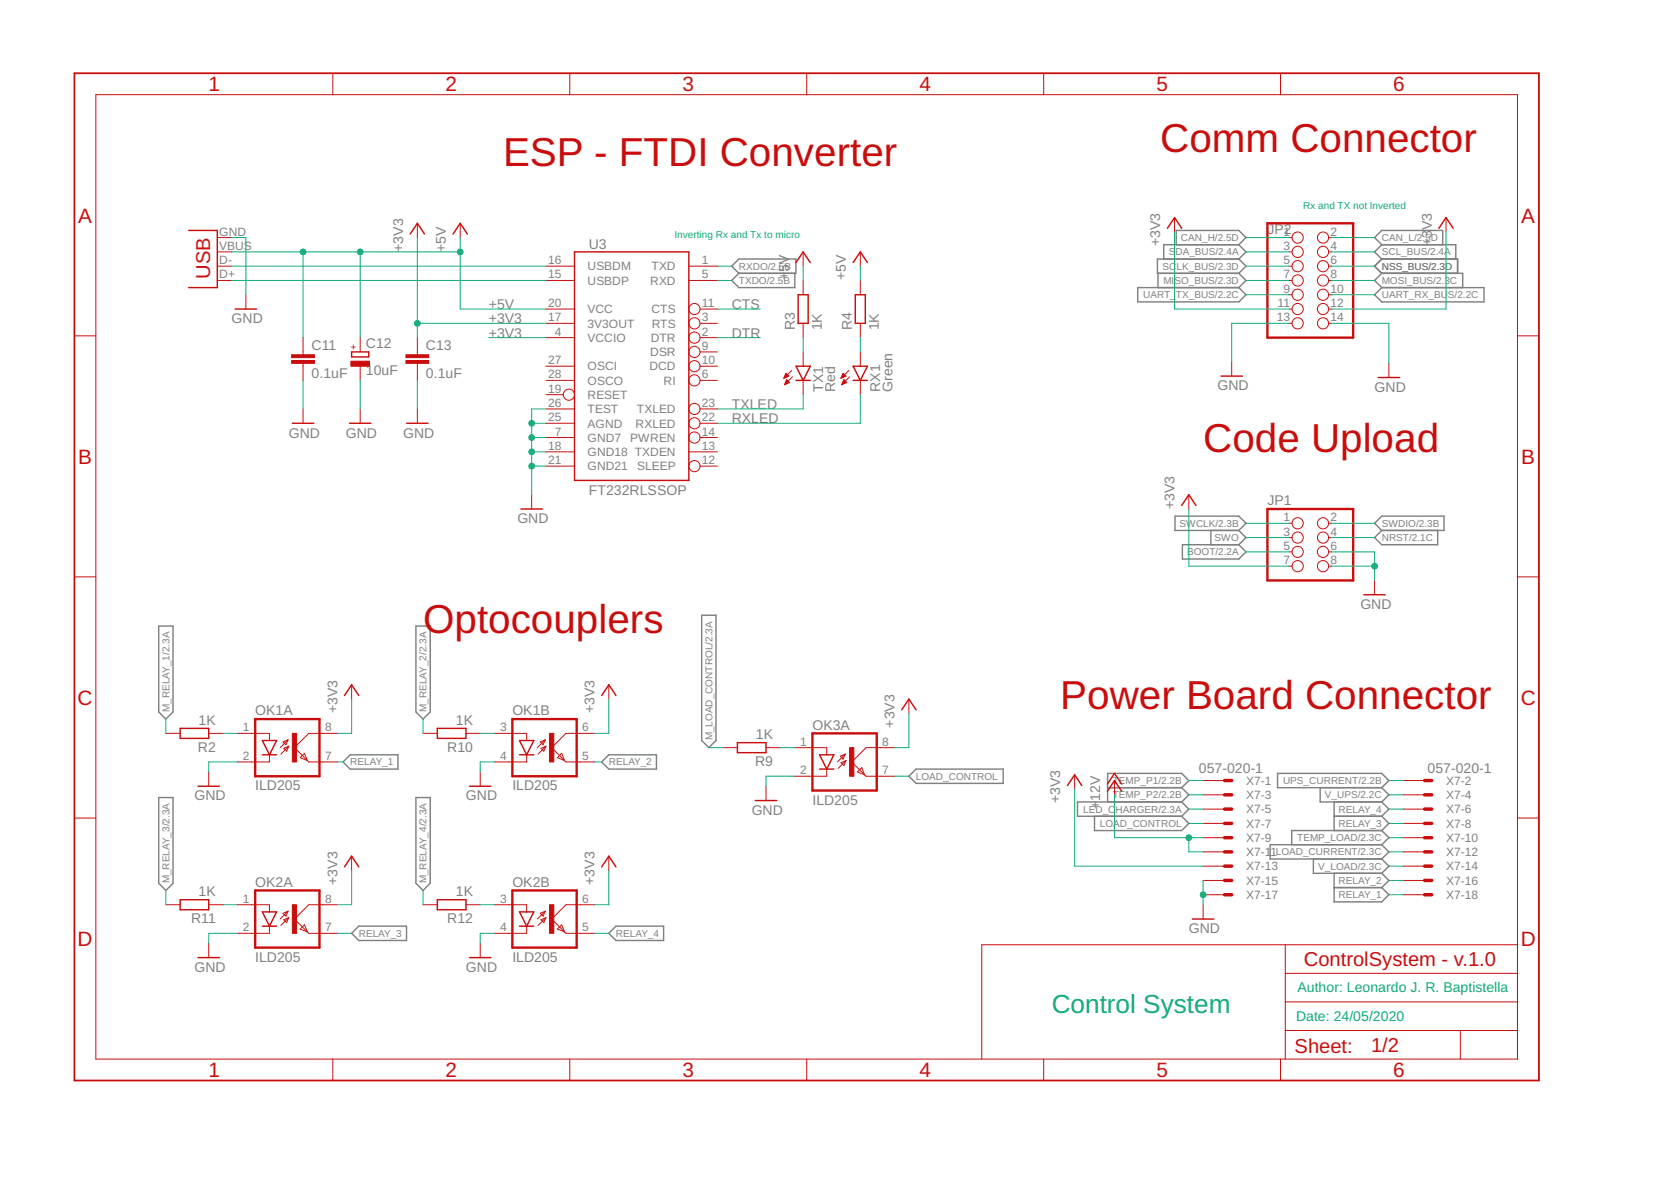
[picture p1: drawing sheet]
<svg xmlns="http://www.w3.org/2000/svg" width="297mm" height="210mm" viewBox="0 0 297 210" stroke-linecap="round" stroke-linejoin="round" font-family="sans-serif">
<g fill="none" stroke="#808080" stroke-width=".25">
<path d="M130.1 47.3l1.2-1.3h10.2v2.6h-10.2zM131.3 48.6l-1.2 1.2 1.2 1.3h10v-2.5M202.2 51.1h18l1.3 1.3-1.3 1.3h-18zM205.8 48.6v2.5M209.1 43.5v-2.5h11.1l1.3 1.2-1.3 1.3M220.2 46l1.3 1.3-1.3 1.3M220.2 46h-14.5v2.6h14.5M220.2 48.6l1.3 1.2-1.3 1.3M220.2 43.5l1.3 1.3-1.3 1.2M220.2 43.5h-13.3v2.5M245.6 48.6h14.4v2.5M245.6 46h13.5v2.6"/>
<path d="M245.6 51.1h18.2v2.6h-18.2l-1.3-1.3zM245.6 43.5h13.2v2.5M245.6 43.5l-1.3 1.3 1.3 1.2M245.6 48.6l-1.3 1.2 1.3 1.3M245.6 46l-1.3 1.3 1.3 1.3M245.6 43.5l-1.3-1.3 1.3-1.2h10.9v2.5M208.9 91.7h11.3l1.3 1.3-1.3 1.3h-11.3zM210.2 96.8h10l1.3 1.3-1.3 1.3h-10zM215.2 94.3v2.5M220.2 94.3l1.3 1.2-1.3 1.3M244.3 93l1.3-1.3h11.1v2.6h-11.1zM245.6 94.3l-1.3 1.2 1.3 1.3h10v-2.5"/>
<path d="M28.2 111.3h2.6v15.2l-1.3 1.3-1.3-1.3zM73.9 111.3h2.6v15.2l-1.3 1.3-1.3-1.3zM124.7 109.3h2.6v22.3l-1.3 1.3-1.3-1.3zM61 135.4l1.3-1.2h8.4v2.5h-8.4zM108.2 134.2h8.5v2.5h-8.5l-1.2-1.3zM162.8 136.7h15.5v2.5h-15.5l-1.2-1.2zM196.9 140h13.2M210.1 140l1.2-1.3-1.2-1.2h-13.2v5M210.1 140l1.2 1.3-1.2 1.2M227.1 137.5h18.5l1.3 1.2-1.3 1.3h-18.5zM234.7 140v2.5h10.9M245.6 140l1.3 1.3-1.3 1.2"/>
<path d="M28.2 141.8h2.6v15.2l-1.3 1.3-1.3-1.3zM73.9 141.8h2.6v15.2l-1.3 1.3-1.3-1.3zM194.6 145.1v2.5h15.5l1.2-1.3-1.2-1.2M210.1 142.5h-18.6v2.6h18.6M210.1 142.5l1.2 1.3-1.2 1.3M233.5 152.7v2.5h12.1M237.2 145.1h8.4M237.2 142.5v5.1M237.2 155.2v5.1h8.4l1.3-1.3-1.3-1.2M237.2 157.8h8.4M245.6 142.5l1.3 1.3-1.3 1.3M245.6 155.2l1.3 1.3-1.3 1.3"/>
<path d="M245.6 145.1l1.3 1.2-1.3 1.3M245.6 147.6h-16v2.5M245.6 150.1l1.3 1.3-1.3 1.3M245.6 150.1h-19.8v2.6h19.8M245.6 152.7l1.3 1.2-1.3 1.3M245.6 147.6l1.3 1.3-1.3 1.2M63.8 164.6h8.5v2.6h-8.5l-1.3-1.3zM108.2 165.9l1.3-1.3h8.5v2.6h-8.5z"/>
</g>
<g fill="none" stroke="#c90d0c" stroke-width=".61">
<path d="M217.7 138.7h1.2M253.2 138.7h1.3M217.7 141.3h1.2M217.7 143.8h1.2M217.7 146.3h1.2M217.7 148.9h1.2M217.7 151.4h1.2M217.7 153.9h1.2M217.7 156.5h1.2M217.7 159h1.2M253.2 141.3h1.3M253.2 143.8h1.3"/>
<path d="M253.2 146.3h1.3M253.2 148.9h1.3M253.2 151.4h1.3M253.2 153.9h1.3M253.2 156.5h1.3M253.2 159h1.3"/>
</g>
<g fill="none" stroke="#c90d0c" stroke-width=".18">
<path d="M17 16.8h252.7v171.4h-252.7zM59.2 13v3.8M101.3 13v3.8M143.4 13v3.8M185.5 13v3.8M227.6 13v3.8M74.2 39.7v2.5M81.8 39.7v2.5M208.8 38.7v2.5M257 38.7v2.5M13.2 59.7h3.8M38.6 49.8h2.6"/>
<path d="M38.6 47.3h2.6M38.6 44.8h2.6M38.6 42.2h2.6M43.7 52.4v2.5M97 49.8h5.1M97 47.3h5.1M97 57.5h5.1M97 54.9h5.1M122.4 49.8h5.1M122.4 47.3h5.1M124.4 57.5h3.1M124.4 54.9h3.1"/>
<path d="M142.8 44.8v2.5M142.8 49.8v2.6M142.8 57.5v2.5M152.9 44.8v2.5M152.9 49.8v2.6M152.9 57.5v2.5M229.1 49.8h.6M229.1 47.3h.6M229.1 44.8h.6M229.1 42.2h.6M229.1 57.5h.6M229.1 54.9h.6"/>
<path d="M229.1 52.4h.6M236.2 49.8h.5M236.2 47.3h.5M236.2 44.8h.5M236.2 42.2h.5M236.2 57.5h.5M236.2 54.9h.5M236.2 52.4h.5M269.7 59.7h3.9M53.9 60v3.1M53.9 64.6v3M53.9 72.7v2.5"/>
<path d="M64 60v2.5M64 65.1v2.5M64 72.7v2.5M74.2 60v3.1M74.2 64.6v3M74.2 72.7v2.5M97 70.1h3.1M97 65.1h5.1M97 67.6h5.1M97 77.8h5.1M97 60h5.1M97 75.2h5.1"/>
<path d="M97 72.7h5.1M124.4 65.1h3.1M124.4 67.6h3.1M124.4 62.5h3.1M124.4 77.8h3.1M124.4 60h3.1M124.4 75.2h3.1M124.4 72.7h3.1M139.4 67.2h.1M139.4 67.1h.4M139.5 66.9h.5M139.5 68.4h.1"/>
<path d="M139.5 66.8h.7M139.5 68.3h.2M139.6 66.7h.5M139.6 68.1h.4M139.6 66.6h.3M139.6 68h.7M139.7 66.4h.1M139.7 67.9h.6M139.7 66.4l.5 .4-.9 .4zM139.7 67.8h.4M139.8 67.6h.2M139.8 67.5h.1"/>
<path d="M139.8 67.5l.6 .5-.9 .4zM140.7 65.8l-1.4 1.4M140.9 67l-1.4 1.4M142.8 62.5v2.6M142.8 67.6v2.5M149.5 67.2h.1M149.6 67.1h.3M149.6 66.9h.6M149.6 68.4h.1M149.7 66.8h.6M149.7 68.3h.2M149.7 66.7h.5"/>
<path d="M149.7 68.1h.5M149.8 66.6h.3M149.8 68h.7M149.8 67.9h.6M149.8 66.4h.2M149.9 67.8h.4M149.9 66.4l.5 .4-.9 .4zM149.9 67.6h.3M150 67.5h.1M150 67.5l.5 .5-.9 .4zM150.9 65.8l-1.4 1.4M151 67l-1.4 1.4"/>
<path d="M152.9 62.5v2.6M152.9 67.6v2.5M218.9 64.3v2.5M246.9 64.6v2.5M94.5 87.9v2.6M97 80.3h5.1M97 82.8h5.1M122.4 80.3h5.1M124.4 82.8h3.1M211.3 87.9v2.6M229.1 93h.6M229.1 95.5h.6"/>
<path d="M229.1 98.1h.6M236.2 93h.5M236.2 95.5h.5M236.2 98.1h.5M13.2 102.5h3.8M229.1 100.6h.6M236.2 100.6h.5M244.3 103.2v2.5M269.7 102.5h3.9M29.5 130.3h2.5M37.1 130.3h2.5M37.1 137.2v2.5"/>
<path d="M42.2 130.3h5.7v1.3M47.9 134.2v1.2h-5.7M50.3 131.9l.9-.4-.4 .9zM50.4 133l.9-.4-.4 .9zM51.2 131.5l-1.4 1.4M51.3 132.6l-1.4 1.4M54.1 133.9l.5 1.3-1.2-.5zM60 130.3h-5.1l-2.6 2.6 2.6 2.5h5.1M62.5 121.7v2.5M75.2 130.3h2.5M82.8 130.3h2.6M85.4 137.2v2.5"/>
<path d="M87.9 130.3h5.7v1.3M93.6 134.2v1.2h-5.7M96 131.9l.9-.4-.4 .9zM96.2 133l.8-.4-.3 .9zM96.9 131.5l-1.4 1.4M97 132.6l-1.3 1.4M99.8 133.9l.6 1.3-1.3-.5zM105.7 130.3h-5.1l-2.5 2.6 2.5 2.5h5.1M108.2 121.7v2.5M128.5 132.9h2.6M136.2 132.9h2.5M136.2 139.7v2.6"/>
<path d="M141.2 132.9h5.8v1.3M147 136.7v1.3h-5.8M149.4 134.4l.9-.4-.4 .9zM149.5 135.6l.9-.4-.4 .9zM150.3 134l-1.4 1.4M150.4 135.2l-1.4 1.4M153.2 136.4l.5 1.3-1.3-.5zM159 132.9h-5.1l-2.5 2.5 2.5 2.6h5.1M161.6 124.2v2.6M191 137.7v2.6M198.1 138.7v2.6M213.9 138.7h3.8"/>
<path d="M249.4 138.7h3.8M13.2 145.4h3.8M62.5 152.2v2.5M108.2 152.2v2.5M213.9 141.3h3.8M213.9 143.8h3.8M213.9 146.3h3.8M213.9 148.9h3.8M213.9 151.4h3.8M213.9 153.9h3.8M213.9 156.5h3.8M213.9 159h3.8"/>
<path d="M249.4 141.3h3.8M249.4 143.8h3.8M249.4 146.3h3.8M249.4 148.9h3.8M249.4 151.4h3.8M249.4 153.9h3.8M249.4 156.5h3.8M249.4 159h3.8M269.7 145.4h3.9M29.5 160.8h2.5M37.1 160.8h2.5M37.1 167.7v2.5"/>
<path d="M42.2 160.8h5.7v1.3M47.9 164.6v1.3h-5.7M50.3 162.3l.9-.4-.4 .9zM50.4 163.5l.9-.4-.4 .9zM51.2 161.9l-1.4 1.4M51.3 163.1l-1.4 1.4M54.1 164.4l.5 1.2-1.2-.5zM60 160.8h-5.1l-2.6 2.5 2.6 2.6h5.1M75.2 160.8h2.5M82.8 160.8h2.6M85.4 167.7v2.5M87.9 160.8h5.7v1.3"/>
<path d="M93.6 164.6v1.3h-5.7M96 162.3l.9-.4-.4 .9zM96.2 163.5l.8-.4-.3 .9zM96.9 161.9l-1.4 1.4M97 163.1l-1.3 1.4M99.8 164.4l.6 1.2-1.3-.5zM105.7 160.8h-5.1l-2.5 2.5 2.5 2.6h5.1M213.9 160.8v2.5M228.5 167.9v20.3M228.5 178.1h41.2M228.5 173h41.2M269.7 167.9h-95.2v20.3"/>
<path d="M59.2 188.2v3.8M101.3 188.2v3.8M143.4 188.2v3.8M185.5 188.2v3.8M227.6 188.2v3.8M228.5 183.2h41.2M259.6 183.2v5"/>
<circle cx="123.4" cy="57.5" r=".99"/>
<circle cx="123.4" cy="54.9" r=".99"/>
<circle cx="230.7" cy="42.2" r=".99"/>
<circle cx="230.7" cy="47.3" r=".99"/>
<circle cx="230.7" cy="54.9" r=".99"/>
<circle cx="230.7" cy="44.8" r=".99"/>
<circle cx="230.7" cy="49.8" r=".99"/>
<circle cx="230.7" cy="52.4" r=".99"/>
<circle cx="230.7" cy="57.5" r=".99"/>
<circle cx="235.2" cy="42.2" r=".99"/>
<circle cx="235.2" cy="47.3" r=".99"/>
<circle cx="235.2" cy="54.9" r=".99"/>
<circle cx="235.2" cy="49.8" r=".99"/>
<circle cx="235.2" cy="52.4" r=".99"/>
<circle cx="235.2" cy="44.8" r=".99"/>
<circle cx="235.2" cy="57.5" r=".99"/>
<circle cx="101.1" cy="70.1" r=".99"/>
<circle cx="123.4" cy="65.1" r=".99"/>
<circle cx="123.4" cy="72.7" r=".99"/>
<circle cx="123.4" cy="60" r=".99"/>
<circle cx="123.4" cy="75.2" r=".99"/>
<circle cx="123.4" cy="77.8" r=".99"/>
<circle cx="123.4" cy="62.5" r=".99"/>
<circle cx="123.4" cy="67.6" r=".99"/>
<circle cx="123.4" cy="82.8" r=".99"/>
<circle cx="230.7" cy="93" r=".99"/>
<circle cx="230.7" cy="95.5" r=".99"/>
<circle cx="230.7" cy="98.1" r=".99"/>
<circle cx="235.2" cy="93" r=".99"/>
<circle cx="235.2" cy="98.1" r=".99"/>
<circle cx="235.2" cy="95.5" r=".99"/>
<circle cx="230.7" cy="100.6" r=".99"/>
<circle cx="235.2" cy="100.6" r=".99"/>
</g>
<g fill="none" stroke="#c90d0c" stroke-width=".25">
<path d="M33.5 41h5.1v10.1h-5.1M41.8 54.9h3.8M72.9 41.6l1.3-1.9 1.3 1.9M80.5 41.6l1.3-1.9 1.3 1.9M102.1 44.8h20.3v40.6h-20.3zM141.5 46.7l1.3-1.9 1.2 1.9M141.9 52.4h1.8v5.1h-1.8zM151.7 46.7l1.2-1.9 1.3 1.9M152 52.4h1.8v5.1h-1.8zM207.5 40.6l1.3-1.9 1.3 1.9M255.8 40.6l1.2-1.9 1.3 1.9M52 75.2h3.8"/>
<path d="M62.1 75.2h3.8M62.5 62.5h3.1v.9h-3.1zM72.3 75.2h3.8M141.5 65.1h2.5l-1.2 2.5zM141.5 67.6h2.5M151.7 67.6h2.5M151.7 65.1h2.5l-1.3 2.5zM217 66.8h3.9M245 67.1h3.8M92.6 90.5h3.8M210.1 89.8l1.2-1.9 1.3 1.9M242.4 105.7h3.9"/>
<path d="M32 129.5h5.1v1.7h-5.1zM35.2 139.7h3.8M46.6 131.6h2.6l-1.3 2.6zM46.6 134.2h2.6M61.2 123.6l1.3-1.9 1.3 1.9M77.7 129.5h5.1v1.7h-5.1zM83.5 139.7h3.8M92.4 134.2h2.5M92.4 131.6h2.5l-1.3 2.6zM107 123.6l1.2-1.9 1.3 1.9M131.1 132h5.1v1.8h-5.1zM145.7 134.2h2.5l-1.2 2.5z"/>
<path d="M145.7 136.7h2.5M160.3 126.2l1.3-2 1.2 2M189.8 139.6l1.2-1.9 1.3 1.9M196.8 139.4l1.3-1.9 1.3 1.9M32 159.9h5.1v1.8h-5.1zM61.2 154.1l1.3-1.9 1.3 1.9M77.7 159.9h5.1v1.8h-5.1zM107 154.1l1.2-1.9 1.3 1.9M134.3 142.3h3.8M196.8 140.6l1.3-1.9 1.3 1.9M35.2 170.2h3.8M46.6 162.1h2.6l-1.3 2.5z"/>
<path d="M46.6 164.6h2.6M83.5 170.2h3.8M92.4 164.6h2.5M92.4 162.1h2.5l-1.3 2.5zM212 163.3h3.8"/>
</g>
<g fill="#c90d0c" stroke="#c90d0c" stroke-width=".18">
<path d="M51.8 64.1h4.1v.5h-4.1z"/>
<path d="M51.8 63.1h4.1v.5h-4.1z"/>
<path d="M62.4 64.2h3.3v.9h-3.3z"/>
<path d="M72.2 64.1h4v.5h-4z"/>
<path d="M72.2 63.1h4v.5h-4z"/>
<path d="M52 130.3h.7v5.1h-.7z"/>
<path d="M97.7 130.3h.7v5.1h-.7z"/>
<path d="M52 160.8h.7v5.1h-.7z"/>
<path d="M97.7 160.8h.7v5.1h-.7z"/>
<path d="M151 132.9h.8v5.1h-.8z"/>
</g>
<path d="M225.3 39.7h15.2v20.3h-15.2zM225.3 90.5h15.2v12.7h-15.2zM45.4 127.8h11.4v10.2h-11.4zM91.1 127.8h11.4v10.2h-11.4zM144.4 130.3h11.5v10.2h-11.5zM45.4 158.3h11.4v10.1h-11.4zM91.1 158.3h11.4v10.1h-11.4z" fill="none" stroke="#c90d0c" stroke-width=".42"/>
<path d="M13.2 13h260.4v179h-260.4z" fill="none" stroke="#c90d0c" stroke-width=".32"/>
<g fill="none" stroke="#0dab76" stroke-width=".18">
<path d="M41.2 42.2h2.5v10.2M41.2 47.3h55.8M41.2 49.8h55.8M41.2 44.8h40.6M53.9 44.8v15.2M64 44.8v15.2M74.2 42.2v17.8M74.2 57.5h22.8M81.8 42.2v12.7h15.2M127.5 54.9h7.6M127.5 47.3h2.6M127.5 49.8h2.6"/>
<path d="M142.8 47.3v2.5M152.9 47.3v2.5M208.8 41.2v13.7h20.3M221.5 42.2h7.6M221.5 47.3h7.6M221.5 49.8h7.6M221.5 44.8h7.6M221.5 52.4h7.6M229.1 57.5h-10.2v6.8M236.7 42.2h7.6M236.7 57.5h10.2v7.1M236.7 47.3h7.6"/>
<path d="M236.7 49.8h7.6M236.7 44.8h7.6M236.7 52.4h7.6M257 41.2v13.7h-20.3M53.9 67.6v5.1M64 67.6v5.1M74.2 67.6v5.1M86.9 60h10.1M94.5 77.8h2.5M94.5 75.2h2.5M97 72.7h-2.5v15.2M127.5 60h7.6"/>
<path d="M142.8 70.1v2.6h-15.3M142.8 60v2.5M152.9 70.1v5.1h-25.4M152.9 60v2.5M94.5 82.8h2.5M94.5 80.3h2.5M211.3 90.5v10.1h17.8M221.5 98.1h7.6M221.5 93h7.6M221.5 95.5h7.6M236.7 98.1h7.6v5.1M236.7 93h7.6"/>
<path d="M236.7 95.5h7.6M236.7 100.6h7.6M29.5 127.8v2.5M39.6 130.3h2.6M42.2 135.4h-5.1v1.8M60 135.4h1M62.5 124.2v6.1h-2.5M75.2 127.8v2.5M85.4 130.3h2.5M87.9 135.4h-2.5v1.8M105.7 135.4h1.3M108.2 124.2v6.1h-2.5"/>
<path d="M126 132.9h2.5M138.7 132.9h2.5M141.2 138h-5v1.7M159 138h2.6M161.6 126.8v6.1h-2.6M211.3 138.7h2.6M246.9 138.7h2.5M29.5 158.3v2.5M62.5 154.7v6.1h-2.5M75.2 158.3v2.5M108.2 154.7v6.1h-2.5M191 140.3v13.6h22.9"/>
<path d="M198.1 141.3v7.6h15.8M211.3 143.8h2.6M211.3 148.9v2.5h2.6M211.3 146.3h2.6M211.3 141.3h2.6M213.9 156.5v4.3M246.9 143.8h2.5M246.9 148.9h2.5M246.9 151.4h2.5M246.9 159h2.5M246.9 156.5h2.5M246.9 146.3h2.5"/>
<path d="M246.9 153.9h2.5M246.9 141.3h2.5M39.6 160.8h2.6M42.2 165.9h-5.1v1.8M60 165.9h2.5M85.4 160.8h2.5M87.9 165.9h-2.5v1.8M105.7 165.9h2.5"/>
</g>
<g fill="#0dab76" stroke="#0dab76" stroke-width=".18">
<circle cx="213.9" cy="159" r=".51"/>
<circle cx="94.5" cy="82.8" r=".51"/>
<circle cx="94.5" cy="80.3" r=".51"/>
<circle cx="94.5" cy="77.8" r=".51"/>
<circle cx="94.5" cy="75.2" r=".51"/>
<circle cx="244.3" cy="100.6" r=".51"/>
<circle cx="211.3" cy="148.9" r=".51"/>
<circle cx="74.2" cy="57.5" r=".51"/>
<circle cx="64" cy="44.8" r=".51"/>
<circle cx="53.9" cy="44.8" r=".51"/>
<circle cx="81.8" cy="44.8" r=".51"/>
</g>
<g font-size="7.2" fill="#c90d0c">
<text x="89.4" y="29.5">ESP - FTDI Converter</text>
<text x="206.3" y="27">Comm Connector</text>
<text x="213.9" y="80.3">Code Upload</text>
<text x="75.2" y="112.6">Optocouplers</text>
<text x="188.5" y="126">Power Board Connector</text>
</g>
<text font-size="4.7" fill="#0dab76" x="187" y="180.1">Control System</text>
<g font-size="3.7" fill="#c90d0c">
<text x="37.1" y="16.2">1</text>
<text x="79.2" y="16.2">2</text>
<text x="121.3" y="16.2">3</text>
<text x="163.4" y="16.2">4</text>
<text x="205.6" y="16.2">5</text>
<text x="247.7" y="16.2">6</text>
<text x="13.9" y="39.5">A</text>
<text x="270.4" y="39.5">A</text>
<text x="13.9" y="82.4">B</text>
<text x="270.4" y="82.4">B</text>
<text x="13.8" y="125.2">C</text>
<text x="270.3" y="125.2">C</text>
<text x="13.8" y="168.1">D</text>
<text x="270.3" y="168.1">D</text>
<text x="37.1" y="191.4">1</text>
<text x="79.2" y="191.4">2</text>
<text x="121.3" y="191.4">3</text>
<text x="163.4" y="191.4">4</text>
<text x="205.6" y="191.4">5</text>
<text x="247.7" y="191.4">6</text>
</g>
<g font-size="3.6" fill="#c90d0c">
<text x="37.4" y="49.6" transform="rotate(-90 37.4 49.6)">USB</text>
<text x="231.8" y="171.7">ControlSystem - v.1.0</text>
<text x="230.1" y="187.1">Sheet:</text>
<text x="243.7" y="187">1/2</text>
</g>
<g font-size="2.5" fill="#808080">
<text x="225.3" y="41.6">JP2</text>
<text x="254.5" y="40.9" transform="rotate(-90 254.5 40.9)">V3</text>
<text x="71.6" y="44.8" transform="rotate(-90 71.6 44.8)">+3V3</text>
<text x="79.3" y="44.8" transform="rotate(-90 79.3 44.8)">+5V</text>
<text x="104.7" y="44.3">U3</text>
<text x="206.3" y="43.7" transform="rotate(-90 206.3 43.7)">+3V3</text>
<text x="254.5" y="43.7" transform="rotate(-90 254.5 43.7)">+3</text>
<text x="140.2" y="49.8" transform="rotate(-90 140.2 49.8)">+</text>
<text x="140.2" y="48.4" transform="rotate(-90 140.2 48.4)">5V</text>
<text x="150.4" y="49.8" transform="rotate(-90 150.4 49.8)">+5V</text>
<text x="41.2" y="57.5">GND</text>
<text x="86.9" y="57.5">+3V3</text>
<text x="86.9" y="60">+3V3</text>
<text x="86.9" y="54.9">+5V</text>
<text x="130.1" y="54.9">CTS</text>
<text x="130.1" y="60">DTR</text>
<text x="141.3" y="58.7" transform="rotate(-90 141.3 58.7)">R3</text>
<text x="146.1" y="58.7" transform="rotate(-90 146.1 58.7)">1K</text>
<text x="151.4" y="58.7" transform="rotate(-90 151.4 58.7)">R4</text>
<text x="156.2" y="58.7" transform="rotate(-90 156.2 58.7)">1K</text>
<text x="55.4" y="62.2">C11</text>
<text x="65" y="61.9">C12</text>
<text x="75.7" y="62.2">C13</text>
<text x="55.4" y="67.2">0.1uF</text>
<text x="65" y="66.7">10uF</text>
<text x="75.7" y="67.2">0.1uF</text>
<text x="146.3" y="69.6" transform="rotate(-90 146.3 69.6)">TX1</text>
<text x="148.5" y="69.6" transform="rotate(-90 148.5 69.6)">Red</text>
<text x="156.5" y="69.6" transform="rotate(-90 156.5 69.6)">RX1</text>
<text x="158.6" y="69.6" transform="rotate(-90 158.6 69.6)">Green</text>
<text x="216.4" y="69.4">GND</text>
<text x="244.4" y="69.6">GND</text>
<text x="51.3" y="77.8">GND</text>
<text x="61.5" y="77.8">GND</text>
<text x="71.6" y="77.8">GND</text>
<text x="130.1" y="72.7">TXLED</text>
<text x="130.1" y="75.2">RXLED</text>
<text x="104.7" y="87.9">FT232RLSSOP</text>
<text x="225.3" y="89.8">JP1</text>
<text x="92" y="93">GND</text>
<text x="208.8" y="90.5" transform="rotate(-90 208.8 90.5)">+3V3</text>
<text x="241.8" y="108.2">GND</text>
<text x="35.3" y="128.8">1K</text>
<text x="45.4" y="127.2">OK1A</text>
<text x="60" y="126.8" transform="rotate(-90 60 126.8)">+3V3</text>
<text x="81" y="128.8">1K</text>
<text x="91.1" y="127.2">OK1B</text>
<text x="105.7" y="126.8" transform="rotate(-90 105.7 126.8)">+3V3</text>
<text x="134.4" y="131.4">1K</text>
<text x="144.4" y="129.7">OK3A</text>
<text x="159" y="129.3" transform="rotate(-90 159 129.3)">+3V3</text>
<text x="35.2" y="133.6">R2</text>
<text x="79.5" y="133.6">R10</text>
<text x="134.2" y="136.2">R9</text>
<text x="213.1" y="137.3">057-020-1</text>
<text x="253.8" y="137.3">057-020-1</text>
<text x="34.6" y="142.3">GND</text>
<text x="45.4" y="140.5">ILD205</text>
<text x="82.8" y="142.3">GND</text>
<text x="91.1" y="140.5">ILD205</text>
<text x="144.4" y="143">ILD205</text>
<text x="188.5" y="142.8" transform="rotate(-90 188.5 142.8)">+3V3</text>
<text x="195.6" y="143.8" transform="rotate(-90 195.6 143.8)">+</text>
<text x="195.6" y="142.3" transform="rotate(-90 195.6 142.3)">12V</text>
<text x="133.6" y="144.8">GND</text>
<text x="35.3" y="159.3">1K</text>
<text x="45.4" y="157.6">OK2A</text>
<text x="60" y="157.3" transform="rotate(-90 60 157.3)">+3V3</text>
<text x="81" y="159.3">1K</text>
<text x="91.1" y="157.6">OK2B</text>
<text x="105.7" y="157.3" transform="rotate(-90 105.7 157.3)">+3V3</text>
<text x="34" y="164.1">R11</text>
<text x="79.5" y="164.1">R12</text>
<text x="211.3" y="165.9">GND</text>
<text x="34.6" y="172.7">GND</text>
<text x="45.4" y="171">ILD205</text>
<text x="82.8" y="172.7">GND</text>
<text x="91.1" y="171">ILD205</text>
</g>
<g font-size="2.5" fill="#0dab76">
<text x="230.6" y="176.3">Author: Leonardo J. R. Baptistella</text>
<text x="230.4" y="181.4">Date: 24/05/2020</text>
</g>
<g font-size="2.1" fill="#808080">
<text x="39" y="41.9">GND</text>
<text x="228.1" y="41.9">1</text>
<text x="236.5" y="41.9">2</text>
<text x="39" y="46.9">D-</text>
<text x="39" y="44.4">VBUS</text>
<text x="97.4" y="46.9">16</text>
<text x="124.8" y="46.9">1</text>
<text x="228.1" y="44.4">3</text>
<text x="228.1" y="46.9">5</text>
<text x="236.5" y="44.4">4</text>
<text x="236.5" y="46.9">6</text>
<text x="39" y="49.5">D+</text>
<text x="97.4" y="49.5">15</text>
<text x="104.5" y="48.1">USBDM</text>
<text x="104.5" y="50.6">USBDP</text>
<text x="115.6" y="50.6">RXD</text>
<text x="115.8" y="48.1">TXD</text>
<text x="124.8" y="49.5">5</text>
<text x="228.1" y="49.5">7</text>
<text x="228.1" y="52">9</text>
<text x="236.5" y="49.5">8</text>
<text x="236.5" y="52">10</text>
<text x="97.4" y="57.1">17</text>
<text x="97.4" y="54.6">20</text>
<text x="98.6" y="59.6">4</text>
<text x="104.5" y="58.2">3V3OUT</text>
<text x="104.5" y="55.7">VCC</text>
<text x="115.8" y="55.7">CTS</text>
<text x="115.9" y="58.2">RTS</text>
<text x="124.8" y="57.1">3</text>
<text x="124.8" y="54.6">11</text>
<text x="124.8" y="59.6">2</text>
<text x="226.9" y="57.1">13</text>
<text x="227.1" y="54.6">11</text>
<text x="236.5" y="54.6">12</text>
<text x="236.5" y="57.1">14</text>
<text x="97.4" y="64.7">27</text>
<text x="104.5" y="65.8">OSCI</text>
<text x="104.5" y="60.8">VCCIO</text>
<text x="115.5" y="65.8">DCD</text>
<text x="115.6" y="63.3">DSR</text>
<text x="115.7" y="60.8">DTR</text>
<text x="124.8" y="62.2">9</text>
<text x="124.8" y="64.7">10</text>
<text x="97.4" y="69.8">19</text>
<text x="97.4" y="67.3">28</text>
<text x="104.5" y="70.9">RESET</text>
<text x="104.5" y="68.4">OSCO</text>
<text x="118" y="68.4">RI</text>
<text x="124.8" y="67.3">6</text>
<text x="97.4" y="74.9">25</text>
<text x="97.4" y="72.3">26</text>
<text x="98.6" y="77.4">7</text>
<text x="104.5" y="76">AGND</text>
<text x="104.5" y="73.5">TEST</text>
<text x="113" y="76">RXLED</text>
<text x="113.2" y="73.5">TXLED</text>
<text x="124.8" y="72.3">23</text>
<text x="124.8" y="74.9">22</text>
<text x="124.8" y="77.4">14</text>
<text x="97.4" y="80">18</text>
<text x="97.4" y="82.5">21</text>
<text x="104.5" y="78.5">GND7</text>
<text x="104.5" y="81.1">GND18 TXDEN</text>
<text x="104.5" y="83.6">GND21</text>
<text x="112" y="78.5">PWREN</text>
<text x="113.3" y="83.6">SLEEP</text>
<text x="124.8" y="80">13</text>
<text x="124.8" y="82.5">12</text>
<text x="228.1" y="92.7">1</text>
<text x="228.1" y="95.2">3</text>
<text x="236.5" y="92.7">2</text>
<text x="236.5" y="95.2">4</text>
<text x="228.1" y="97.7">5</text>
<text x="228.1" y="100.3">7</text>
<text x="236.5" y="97.7">6</text>
<text x="236.5" y="100.3">8</text>
<text x="43.2" y="130">1</text>
<text x="57.8" y="130">8</text>
<text x="88.9" y="130">3</text>
<text x="103.5" y="130">6</text>
<text x="43.2" y="135.1">2</text>
<text x="57.8" y="135.1">7</text>
<text x="88.9" y="135.1">4</text>
<text x="103.5" y="135.1">5</text>
<text x="142.2" y="132.5">1</text>
<text x="142.2" y="137.6">2</text>
<text x="156.8" y="137.6">7</text>
<text x="156.8" y="132.5">8</text>
<text x="221.5" y="139.5">X7-1</text>
<text x="221.5" y="142">X7-3</text>
<text x="257.1" y="139.5">X7-2</text>
<text x="257.1" y="142">X7-4</text>
<text x="221.5" y="144.6">X7-5</text>
<text x="221.5" y="147.1">X7-7</text>
<text x="221.5" y="149.6">X7-9</text>
<text x="257.1" y="144.6">X7-6</text>
<text x="257.1" y="147.1">X7-8</text>
<text x="257.1" y="149.6">X7-10</text>
<text x="221.5" y="152.2">X7-1</text>
<text x="221.5" y="154.7">X7-13</text>
<text x="225.9" y="152.2">1</text>
<text x="257.1" y="152.2">X7-12</text>
<text x="257.1" y="154.7">X7-14</text>
<text x="43.2" y="160.5">1</text>
<text x="57.8" y="160.5">8</text>
<text x="88.9" y="160.5">3</text>
<text x="103.5" y="160.5">6</text>
<text x="221.5" y="157.3">X7-15</text>
<text x="221.5" y="159.8">X7-17</text>
<text x="257.1" y="157.3">X7-16</text>
<text x="257.1" y="159.8">X7-18</text>
<text x="43.2" y="165.5">2</text>
<text x="57.8" y="165.5">7</text>
<text x="88.9" y="165.5">4</text>
<text x="103.5" y="165.5">5</text>
</g>
<g font-size="1.8" fill="#0dab76">
<text x="231.7" y="37.1">Rx and TX not Inverted</text>
<text x="119.9" y="42.2">Inverting Rx and Tx to micro</text>
</g>
<g font-size="1.8" fill="#808080">
<text x="131.3" y="47.9">RXDO/2.5B</text>
<text x="206.7" y="47.9">SC</text>
<text x="207.8" y="45.4">S</text>
<text x="208.9" y="45.4">DA_BUS/2.4A</text>
<text x="209.1" y="47.9">LK_BUS/2.3D</text>
<text x="209.9" y="42.9">CAN_H/2.5D</text>
<text x="245.6" y="45.4">SCL_BUS/2.4A</text>
<text x="245.6" y="47.9">NSS_BUS/2.3D</text>
<text x="245.6" y="42.9">CAN_L/2.5D</text>
<text x="131.3" y="50.5">TXDO/2.5B</text>
<text x="203.2" y="53">UART_</text>
<text x="206.8" y="50.5">MISO_BUS/2.3D</text>
<text x="209" y="53">TX_BUS/2.2C</text>
<text x="245.6" y="50.5">MOSI_BUS/2.3C</text>
<text x="245.6" y="53">UART_RX_BU</text>
<text x="257.4" y="53">S/2.2C</text>
<text x="209.7" y="93.6">SWCLK/2.3B</text>
<text x="245.6" y="93.6">SWDIO/2.3B</text>
<text x="211" y="98.7">BOOT/2.2A</text>
<text x="215.9" y="96.2">SWO</text>
<text x="245.6" y="96.2">NRST/2.1C</text>
<text x="30.1" y="126.5" transform="rotate(-90 30.1 126.5)">M_RELAY_1/2.3A</text>
<text x="75.8" y="126.5" transform="rotate(-90 75.8 126.5)">M_RELAY_2/2.3A</text>
<text x="126.6" y="131.6" transform="rotate(-90 126.6 131.6)">M_LOAD_CONTROL/2.3A</text>
<text x="62.3" y="136.1">RELAY_1</text>
<text x="108.2" y="136.1">RELAY_2</text>
<text x="162.8" y="138.6">LOAD_CONTROL</text>
<text x="197.8" y="139.4">TEMP_P1/2.2B</text>
<text x="197.8" y="141.9">TEMP_P2/2.2B</text>
<text x="228.1" y="139.4">UPS_CURRENT/2.2B</text>
<text x="235.5" y="141.9">V_UPS/2.2C</text>
<text x="192.5" y="144.4">LED_C</text>
<text x="195.5" y="147">LOAD_CONTROL</text>
<text x="198.3" y="144.4">HARGER/2.3A</text>
<text x="230.6" y="149.5">TEMP_LOAD/2.3C</text>
<text x="238" y="144.4">RELAY_4</text>
<text x="238" y="147">RELAY_3</text>
<text x="226.8" y="152.1">LOAD_CURRENT/2.3C</text>
<text x="234.3" y="154.6">V_LOAD/2.3C</text>
<text x="30.1" y="157" transform="rotate(-90 30.1 157)">M_RELAY_3/2.3A</text>
<text x="75.8" y="157" transform="rotate(-90 75.8 157)">M_RELAY_4/2.3A</text>
<text x="238" y="159.7">RELAY_1</text>
<text x="238" y="157.1">RELAY_2</text>
<text x="63.8" y="166.5">RELAY_3</text>
<text x="109.5" y="166.5">RELAY_4</text>
</g>
<text font-size="1.8" fill="#c90d0c" x="63.4" y="62.1" transform="rotate(-90 63.4 62.1)">+</text>
</svg>
